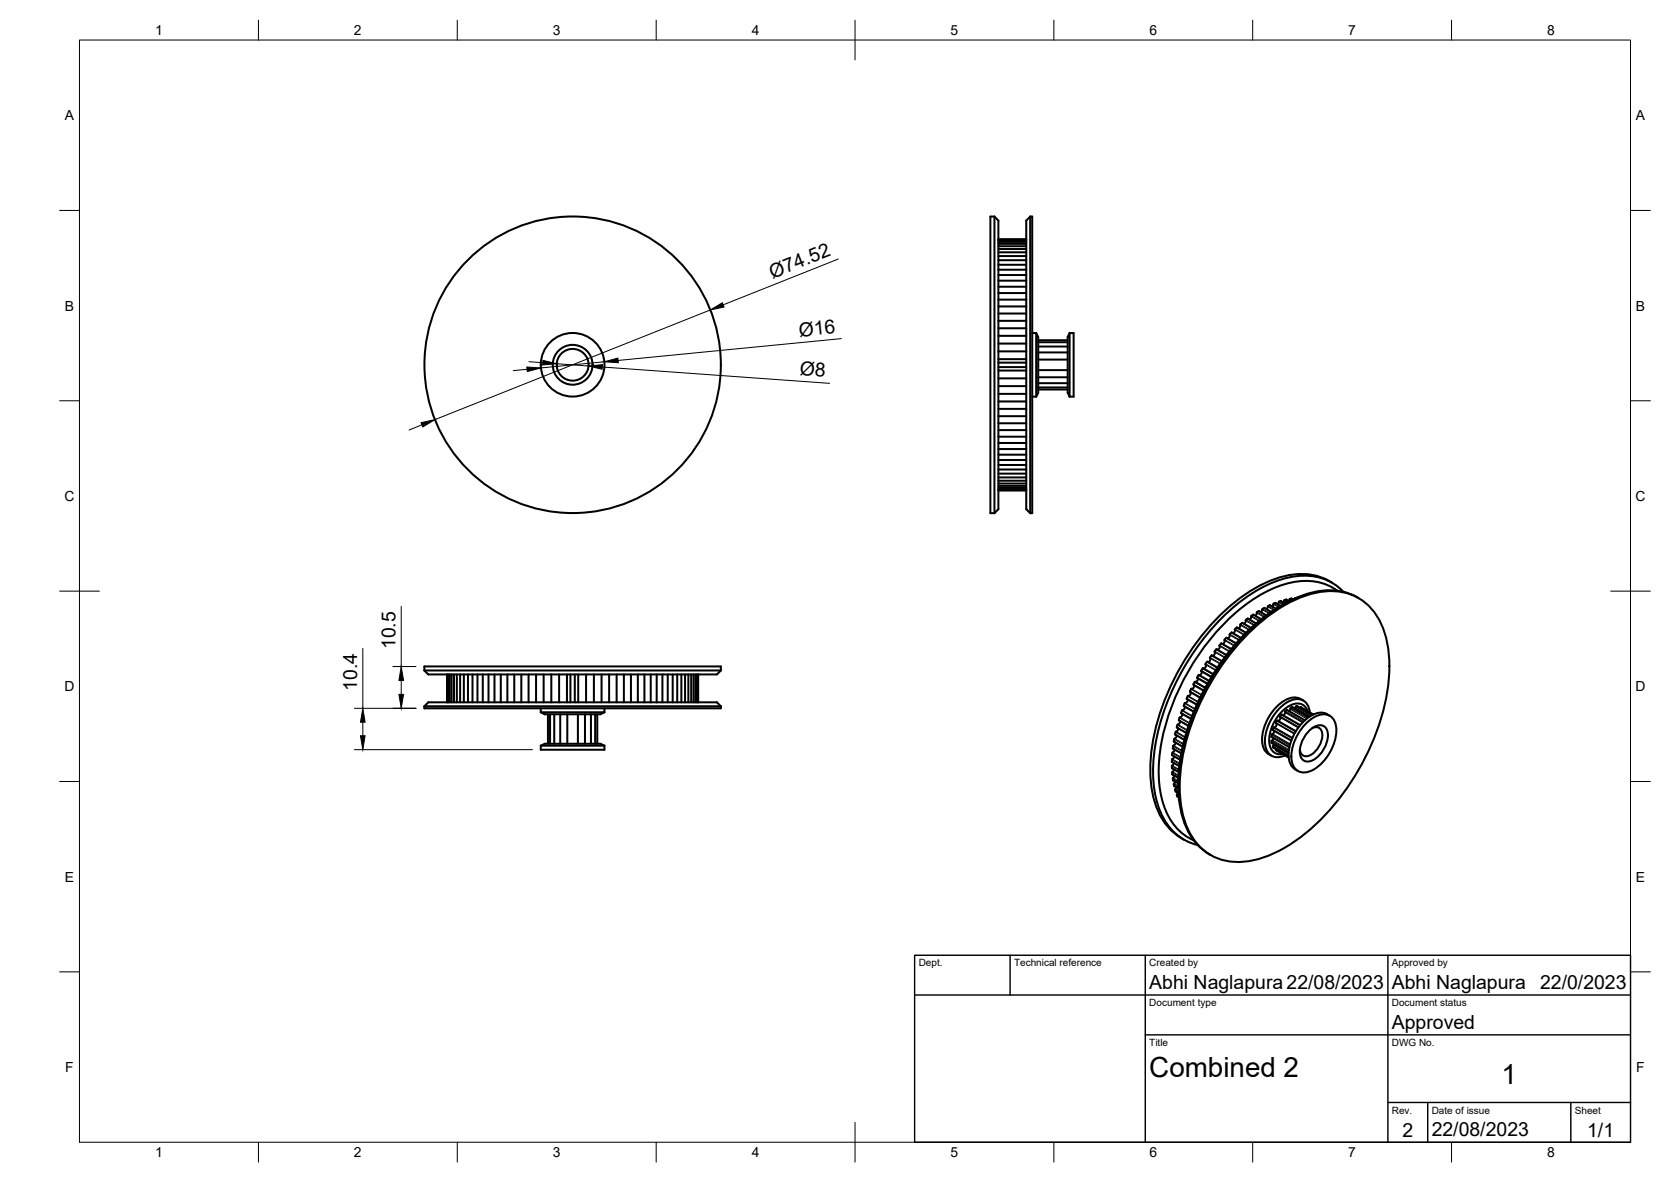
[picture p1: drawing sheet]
<svg xmlns="http://www.w3.org/2000/svg" width="420mm" height="297mm" viewBox="0 0 420 297" stroke-linecap="round" stroke-linejoin="round" font-family="sans-serif">
<!-- layer: Visible -->
<g fill="none" stroke="#000" stroke-width=".51">
<path d="M250 54.4h-1v74.6h1M250 54.4l1 1v72.6l-1 1M250 54.4v74.6M259 54.4l-1 1v72.6l1 1M259 54.4h.5v74.6h-.5M259 54.4v74.6M251 60.1h7M251 60.2h7M251 60.5h7M251 60.8h7M251 61.3h7M251 61.9h7"/>
<path d="M251 62.6h7M251 63.4h7M251 64.4h7M251 65.4h7M251 66.5h7M251 67.8h7M251 69.1h7M251 70.5h7M251 72.1h7M251 73.6h7M251 75.3h7M251 77h7"/>
<path d="M251 78.8h7M251 88.3h7M251 93.1h7M251 92.3h7M251 99h7M251 91.1h7M251 90.3h7M251 80.6h7M251 86.3h7M251 97h7M251 82.5h7M251 84.4h7"/>
<path d="M251 95.1h7M259.5 83.7h1M259.5 99.7h1M260.5 83.7l.5 1v14l-.5 1M260.5 83.7v16M261 97.9h7.5M261 97.4h7.5M261 96.3h7.5M261 94.8h7.5M261 93h7.5M261 90.4h7.5M261 88.6h7.5"/>
<path d="M261 87.1h7.5M261 86h7.5M261 85.5h7.5M268.9 83.7h1.1v16h-1.1M268.9 83.7l-.4 1v14l.4 1M268.9 83.7v16M251 100.9h7M251 102.8h7M251 111.3h7M251 112.8h7M251 109.7h7M251 108.1h7"/>
<path d="M251 106.4h7M251 116.8h7M251 114.3h7M251 118h7M251 115.6h7M251 104.6h7M251 120h7M251 119h7M251 123.2h7M251 123.3h7M251 122.9h7M251 120.8h7"/>
<path d="M251 122.1h7M251 121.5h7M251 122.6h7M310.9 157.7l-.4 .5a.8 .8 0 0 1-.4 .9M311 157.7l2.3 1.3M311 157.7h-.1M314 159.1a36.7 36.7 0 0 1 16.9-10.2 13.9 13.9 0 0 1 17.2 10 37.9 37.9 0 0 1-1 22.1 59.6 59.6 0 0 1-22.2 30.9 24 24 0 0 1-15.2 4.6 13.8 13.8 0 0 1-11.8-10.3 37.9 37.9 0 0 1 1-22.1 62.8 62.8 0 0 1 15.1-25zM314.6 157.8l-2.2-1.3-.5 .4-.1 .7-.4 .3M314.6 154.9l-.4 .8M314.7 154.7l.5-.2 1.9 1.1M314.7 154.7l-.1 .2M315.8 156.7l-2.1-1.3-.4 .4-.2 .6-.3 .4"/>
<path d="M317.9 152.8l-.5 .2-.3 .8M317.9 152.8l1.7 1M318 152.8h-.1M318.4 154.6l-1.9-1-.5 .3-.4 .8M319.3 152.1a.76 .76 0 0 0-.7 .8l-.1 .2M319.3 152.1l1.5 .9M319.4 152.1h-.1M322 152.3l-1.3-.8a.68 .68 0 0 0-.7 .7l-.1 .2M322.5 152a53.9 53.9 0 0 0-21.5 24.9 48.9 48.9 0 0 0-4.7 20.7M322.9 150.9l.6-.2 .6 .4M322.9 150.9l-.2 .5M323.1 151.6l-1-.6a.61 .61 0 0 0-.7 .7l-.1 .1"/>
<path d="M325.1 150.6l-.3-.2a.57 .57 0 0 0-.7 .6M325.8 150.3l-.2 .1M334.2 146l.7 .4M334.2 146a15.9 15.9 0 0 0-13.2-.7 43 43 0 0 0-19.6 15.4 56.9 56.9 0 0 0-12.2 32.8 22.1 22.1 0 0 0 4.1 13.9l2.3 2.3 1.4 .9M336.2 148.4a14.9 14.9 0 0 0-13.9-1.4 42.7 42.7 0 0 0-19.6 15.6 56.4 56.4 0 0 0-11.3 30 21.8 21.8 0 0 0 4.3 15.3 12.4 12.4 0 0 0 4.4 3.3M337.8 148.7a13.9 13.9 0 0 0-13.5-3.6 37.9 37.9 0 0 0-19.3 12.6 59.5 59.5 0 0 0-15 34 23.4 23.4 0 0 0 4.1 16.2 12.7 12.7 0 0 0 7 4.5M341.6 150.3a15.3 15.3 0 0 0-13.5-.9 43 43 0 0 0-19.6 15.4 56.9 56.9 0 0 0-12.2 32.8 22.1 22.1 0 0 0 4.1 13.9 14.2 14.2 0 0 0 4 3.4M106.7 168.5v-1h74.6v1M106.7 177.5l1-1h72.6l1 1M106.7 168.5l1 1h72.6l1-1M106.7 177.5v.5h74.6v-.5M106.7 177.5h74.6"/>
<path d="M106.7 168.5h74.6M112.4 169.5v7M112.5 169.5v7M112.7 169.5v7M113.1 169.5v7M113.6 169.5v7M114.2 169.5v7M114.9 169.5v7M115.7 169.5v7M116.6 169.5v7M117.7 169.5v7M118.8 169.5v7"/>
<path d="M120.1 169.5v7M121.4 169.5v7M122.8 169.5v7M124.3 169.5v7M125.9 169.5v7M127.6 169.5v7M129.3 169.5v7M131.1 169.5v7M132.9 169.5v7M134.8 169.5v7M136 179l1 .5h14l1-.5M136 179h16"/>
<path d="M136 178v1M136.7 169.5v7M137.8 179.5v7.4M138.3 179.5v7.4M138.6 169.5v7M139.4 179.5v7.4M140.6 169.5v7M140.9 179.5v7.4M142.6 169.5v7M142.6 179.5v7.4M143.4 169.5v7M144.5 169.5v7"/>
<path d="M145.3 179.5v7.4M145.4 169.5v7M147.1 179.5v7.4M147.4 169.5v7M148.6 179.5v7.4M149.3 169.5v7M149.6 179.5v7.4M150.2 179.5v7.4M151.3 169.5v7M152 178v1M153.2 169.5v7M155 169.5v7"/>
<path d="M156.9 169.5v7M158.6 169.5v7M160.4 169.5v7M162 169.5v7M163.6 169.5v7M165.1 169.5v7M166.6 169.5v7M167.9 169.5v7M169.1 169.5v7M170.3 169.5v7M171.3 169.5v7M172.3 169.5v7"/>
<path d="M173.1 169.5v7M173.8 169.5v7M174.4 169.5v7M174.9 169.5v7M175.2 169.5v7M175.5 169.5v7M175.6 169.5v7M297 179.1l2.4 1.5M297.3 179.4a.87 .87 0 0 1-.7 .9l-.2 .7 2.4 1.4M297.6 177.3l2.5 1.6M297.9 177.6a1.05 1.05 0 0 1-.7 1l-.2 .5M298.6 175.7a.97 .97 0 0 1-.7 1.1l-.2 .5"/>
<path d="M299.4 173.9a.88 .88 0 0 1-.8 1.1l-.2 .6 2.5 1.5M300.2 172.1a.86 .86 0 0 1-.7 1.1l-.3 .7 2.5 1.4M300.5 171.4l2.5 1.4M301.1 170.4a.78 .78 0 0 1-.7 1l-.3 .7 2.5 1.5M301.3 169.7l.2-.1 2.5 1.5M301.3 169.7l-.3 .7 2.6 1.4M302 168.7l2.6 1.4M302.1 168.7v.6l-.6 .3M302.5 167.9l2.5 1.5M302.5 167.9l-.4 .8M304.7 164.7l2.5 1.4M304.7 164.7l-.1 .1a.68 .68 0 0 0-.3 1l-.2 .4-.4 .2"/>
<path d="M305.4 163.8v.6l-.5 .4M305.9 163.2l2.5 1.4M305.9 163.1l-.5 .7M306.1 167.8l-2.5-1.5-.1 .1a.69 .69 0 0 0-.3 1l-.2 .4-.4 .2M306.6 162.3v.6l-.5 .4M306.7 162.1l-.1 .2M306.7 162.1l.5-.4 2.4 1.4M308.3 160.3a1 1 0 0 0-.5 1.2l-.4 .3M308.4 160.3l2.4 1.4M308.4 160.3h-.1M312 160.3l-2.3-1.4-.5 .6a.81 .81 0 0 1-.5 1M323.1 179.1v-.4l.5-.3 4.5 2.6"/>
<path d="M323.1 179.1l-.5 .6M324.9 177.7h.1M324.9 177.7l-.4 .2-.4 .8M325 177.7l4.2 2.4M325.8 177.6l.4-.1 3.8 2.2M325.8 177.6l-.2 .4M326.9 177.9l.2-.2 3.1 1.9M327.7 176.1a4.5 4.5 0 0 0-5.9 .8 12.1 12.1 0 0 0-4.3 10.2 3.5 3.5 0 0 0 2.2 2.8M328.8 178.7a2.85 2.85 0 0 0-4.5-1.4 10.5 10.5 0 0 0-5.1 9.8 2.7 2.7 0 0 0 3.4 2.4M329.3 179a3.3 3.3 0 0 0-4.9-2.9 11.8 11.8 0 0 0-6.1 11.8 3.2 3.2 0 0 0 4.8 1.9M333.6 179.5l.7 .4M333.7 179.4a4.6 4.6 0 0 0-5.2 1.3 12.1 12.1 0 0 0-4.4 10.3 3.6 3.6 0 0 0 2.2 2.7"/>
<path d="M136 187.4v1h16v-1M136 187.4l1-.5h14l1 .5M136 187.4h16M294.8 189.2v.6l1.9 1.2M294.8 193.9v.7l1.5 .9M294.9 189l-.1 .2M295.1 187.3l-.2 .8 2.1 1.2M295.1 197.1l.1 .4M295.2 191.7l-.6 .8 .1 .5 1.7 1M295.2 197.5l1.1 .6M295.2 193.4l-.4 .5M295.2 185.8v.6l2.1 1.2"/>
<path d="M295.2 190.1l-.5 .8v.5l1.8 1.1M295.3 194.9v.2a.66 .66 0 0 0-.3 1l1.3 .8M295.4 185.6l-.2 .2M295.4 188.4l-.5 .7M295.5 184.5l2.3 1.4M295.5 198.5l.1 .4M295.6 196.4l-.5 .7M295.6 186.6l-.2 .5-.3 .3M295.6 198.8l.7 .5M295.7 183.8l-.2 .7M295.8 197.9l-.3 .6M295.9 184.8l-.2 .5-.3 .3"/>
<path d="M295.9 182.8l2.4 1.4M296 199.6v.5l.4 .3M296.2 199.2l-.2 .4M296.3 183l-.2 .5-.4 .4M296.7 181.2a.91 .91 0 0 1-.7 1l-.1 .6M319.7 185.1l4.5 2.7M319.7 186.7l4.3 2.5M319.7 184.7v.4M319.9 184.5l-.2 .2M320.1 183.3l4.6 2.8M320.1 187.4l.1 .5M320.2 185.5l-.5 .7v.4"/>
<path d="M320.2 187.9h.1M320.2 187.9l3.8 2.2M320.3 187l-.2 .4M320.4 183.6l-.2 .6-.3 .3M320.5 182.8h-.2l-.2 .5M320.9 188.3l-.1 .1 .2 .2M320.9 188.6l3.1 1.8M321.1 181.2a.45 .45 0 0 0-.3 .3 .45 .45 0 0 0 .2 .5l-.2 .5-.3 .3M321.2 181.1l4.6 2.7M321.2 181.1l-.1 .1M321.9 180.3v-.3l.4-.4 4.6 2.6M321.9 180.3a.64 .64 0 0 1-.7 .8"/>
<path d="M328.7 181.5a5.2 5.2 0 0 1 5.7-1.6 4.5 4.5 0 0 1 1.6 4.7 12.3 12.3 0 0 1-6.6 9.2 3.2 3.2 0 0 1-4.6-2.7 12.1 12.1 0 0 1 3.9-9.6zM329.1 183.7a3.3 3.3 0 0 1 3.8-1.2 3.3 3.3 0 0 1 .8 3.8 6.9 6.9 0 0 1-4.7 5.1 2.1 2.1 0 0 1-2.2-2.5l.5-2.4 .8-1.5zM330 182.9a1.71 1.71 0 0 1 1.9 .2 1.71 1.71 0 0 1 .6 1.8 5.7 5.7 0 0 1-3.9 5.1 1.56 1.56 0 0 1-1.8-1.6M296.5 200.8v.4M297 210.6l.7 .4"/>
<circle cx="144" cy="91.7" r="4"/>
<circle cx="144" cy="91.7" r="8"/>
<circle cx="144" cy="91.7" r="37.3"/>
<circle cx="144" cy="91.7" r="5"/>
</g>
<!-- layer: Visible Narrow -->
<g fill="none" stroke="#000" stroke-width=".25">
<path d="M309.2 159.6l2.3 1.3M309.2 159.4l2.4 1.3M309.6 159l2.4 1.4M310.5 158.3l2.2 1.3M310.6 158.1l2.3 1.3M310.9 157.7l2.3 1.4M311.8 157.1l2.2 1.2M311.9 156.9l2.3 1.3M312.3 156.6l2.2 1.2M313.2 156l2.1 1.2M313.3 155.8l2.1 1.2M313.7 155.5l2.1 1.2"/>
<path d="M314.6 154.9l1.9 1.2M314.7 154.8l2 1.1M315.1 154.5l2 1.1M316 154l1.8 1.1M316.1 153.8l1.9 1.1M316.5 153.6l1.8 1.1M317.4 153.2l1.6 1M317.5 153l1.7 1M317.9 152.8l1.7 1M318.8 152.5l1.5 .8M318.9 152.3l1.6 .9M319.3 152.1l1.5 .9"/>
<path d="M320.1 151.9l1.3 .7M320.3 151.7l1.3 .8M320.7 151.5l1.3 .8M321.5 151.3l1.1 .6M321.6 151.2l1.2 .6M322.1 151.1l1 .5M322.9 150.9l.7 .5M323 150.8l.8 .4M323.4 150.7l.7 .4M324.2 150.7l.4 .2M324.4 150.5l.4 .3M324.7 150.4l.4 .2"/>
<path d="M325.7 150.3v.1M297 179.1l2.5 1.5M297.2 178.6l2.5 1.4M297.3 178.5l2.4 1.4M297.6 177.3l2.6 1.5M297.9 176.8l2.5 1.5M298 176.7l2.5 1.4M298.4 175.5l2.5 1.5M298.6 175l2.6 1.5M298.8 174.9l2.5 1.4M299.2 173.7l2.6 1.5M299.4 173.2l2.6 1.5"/>
<path d="M299.6 173.1l2.5 1.4M300.1 171.9l2.6 1.5M300.4 171.4l2.6 1.5M301 170.2l2.6 1.5M301.3 169.7l2.6 1.5M302 168.5l2.7 1.5M302.4 168l2.5 1.5M303.1 167l2.5 1.5M303.1 166.8l2.6 1.5M303.4 166.4l2.6 1.5M304.2 165.4l2.5 1.4M304.2 165.2l2.6 1.5"/>
<path d="M304.6 164.8l2.5 1.4M305.4 163.9l2.5 1.4M305.4 163.6l2.6 1.5M305.8 163.2l2.5 1.5M306.6 162.4l2.4 1.4M306.7 162.2l2.5 1.4M307 161.7l2.5 1.5M307.9 160.9l2.3 1.4M307.9 160.7l2.5 1.4M308.3 160.3l2.4 1.4M321.9 180l4.7 2.7M322.2 179.6l4.7 2.7"/>
<path d="M323.1 178.9l4.5 2.6M323.1 179.1l4.4 2.5M323.2 178.7l4.6 2.6M323.5 178.4l4.6 2.6M324.4 178.2l4.1 2.4M324.5 178l4.3 2.5M324.6 177.8l4.3 2.5M324.9 177.7l4.3 2.5M325.7 177.9l3.7 2.1M325.8 177.6l3.8 2.3M325.9 177.5l3.9 2.3M326.2 177.5l3.8 2.2"/>
<path d="M326.9 177.8l3.2 1.8M327.1 177.7l3.1 1.9M294.6 192.6l1.8 1M294.6 191.4l1.9 1.1M294.7 193l1.7 1M294.7 190.9l1.9 1.1M294.7 189.7l2 1.2M294.7 194.1l1.6 1M294.7 192.4l1.7 .9M294.8 189.3l2 1.1M294.8 190.7l1.8 1.1M294.8 194.6l1.5 .9"/>
<path d="M294.8 193.9l1.5 .9M294.9 189.1l1.9 1.1M294.9 188l2.1 1.3M294.9 195.7l1.4 .8M294.9 187.5l2.2 1.3M294.9 196.1l1.4 .7M295 195.5l1.3 .7M295.1 187.4l2.1 1.2M295.1 197.1l1.2 .7M295.1 186.3l2.3 1.3M295.2 197.5l1.1 .6M295.2 185.8l2.3 1.3"/>
<path d="M295.2 196.9l1.1 .6M295.4 185.6l2.1 1.3M295.5 198.5l.8 .5M295.5 184.5l2.3 1.4M295.6 198.3l.7 .4M295.6 198.9l.7 .4M295.6 184l2.3 1.4M295.7 183.8l2.3 1.4M295.9 199.8l.5 .3M295.9 182.7l2.4 1.4M296 199.6l.4 .2M296 182.2l2.4 1.4"/>
<path d="M296.2 182.1l2.3 1.3M296.4 180.9l2.5 1.4M296.6 180.4l2.4 1.4M296.7 180.3l2.4 1.3M319.7 186.3l4.3 2.5M319.7 185.1l4.5 2.6M319.7 186.7l4.3 2.4M319.7 184.7l4.6 2.6M319.8 186.1l4.3 2.5M319.8 184.5l4.6 2.6M319.9 186l4.2 2.4M320 184.4l4.4 2.6"/>
<path d="M320 187.6l4 2.3M320 183.4l4.7 2.6M320.1 187.5l3.9 2.2M320.2 187.9l3.8 2.2M320.2 182.9l4.7 2.7M320.3 187.2l3.7 2.2M320.3 182.8l4.7 2.6M320.5 182.8l4.5 2.5M320.8 188.5l3.2 1.9M320.8 188.3l3.2 1.9M320.8 181.7l4.6 2.8M320.8 181.6l4.7 2.7"/>
<path d="M321.1 181.2l4.7 2.7M321.4 181.2l4.4 2.5M321.9 180.2l4.6 2.6M321.9 180.3l4.5 2.6M296 200.1l.4 .2M296.4 201h.1"/>
</g>
<!-- layer: BORDER -->
<g fill="none" stroke="#000" stroke-width=".25">
<path d="M20 10.1h390v276.9h-390zM65 5.1v5M115 5.1v5M165 5.1v5M215 5.1v10M265 5.1v5M315 5.1v5M365 5.1v5M15 52.9h5M410 52.9h5M15 100.7h5M410 100.7h5"/>
<path d="M15 148.6h10M405 148.6h10M15 196.4h5M410 196.4h5M15 244.2h5M410 244.2h5M65 287v5M115 287v5M165 287v5M215 282.1v9.9M265 287v5M315 287v5"/>
<path d="M365 287v5"/>
</g>
<!-- layer: TITLEBLOCK -->
<path d="M230 240.1h180v46.9h-180zM230 250h180M254 240.1v9.9M288 240.1v46.9M349 240.1v46.9M288 260.1h122M349 277.1h61M359 277.1v9.9M395 277.1v9.9" fill="none" stroke="#000" stroke-width=".36"/>
<!-- layer: FD_Dimensions -->
<g fill="none" stroke="#000" stroke-width=".25">
<path d="M178.6 77.9l-69.3 27.6M210.8 65.1l-29 11.5M132.5 92.8l-3.4 .3M133 90.9l3.5 .3M140 91.4l8 .6M151.4 92.2l57.2 4.1M151.9 90.9l-15.9 1.6M211.5 85.1l-56.1 5.5M106.1 106.8l-3.3 1.3M100.9 152.4v15.1M89.1 178h15.5M91.2 162.9v15.1"/>
<path d="M98.8 167.5h5.8M100.9 171v3.5M89.1 188.4h44.8M91.2 181.5v3.4"/>
</g>
<path d="M178.6 77.9l3-1.8 .5 1.1zM132.5 92.2l3.5 .3-3.4 .9zM136.5 90.6l3.5 .8-3.6 .3zM148 92l3.5-.4-.1 1.2zM151.9 90.9l3.5-.9 .1 1.2zM105.9 106.2l3.4-.7-3 1.8zM100.3 174.5h1.2l-.6 3.5zM100.9 167.5l.6 3.5h-1.2zM90.6 184.9h1.2l-.6 3.5zM91.2 178l.6 3.5h-1.2z" fill="#000" stroke="#000" stroke-width=".25"/>
<g font-size="7">
<text x="289" y="270.6">Combined 2</text>
<text x="377.5" y="272.3">1</text>
</g>
<g font-size="4.9">
<text x="194.2" y="70" transform="rotate(-22 194.2 70)">Ø74.52</text>
<text x="201" y="84.6" transform="rotate(-6 201 84.6)">Ø16</text>
<text x="201" y="94.2" transform="rotate(4 201 94.2)">Ø8</text>
<text x="99.4" y="163.1" transform="rotate(-90 99.4 163.1)">10.5</text>
<text x="89.8" y="173.6" transform="rotate(-90 89.8 173.6)">10.4</text>
<text x="289" y="248.5">Abhi Naglapura22/08/2023</text>
<text x="350" y="248.5">Abhi Naglapura</text>
<text x="387.2" y="248.5">22/0/2023</text>
<text x="350" y="258.6">Approved</text>
<text x="352.6" y="285.7">2</text>
<text x="360" y="285.5">22/08/2023</text>
<text x="399.1" y="285.7">1/1</text>
</g>
<g font-size="3.5">
<text x="39" y="8.8">1</text>
<text x="89" y="8.8">2</text>
<text x="139" y="8.8">3</text>
<text x="189" y="8.8">4</text>
<text x="239" y="8.8">5</text>
<text x="289" y="8.8">6</text>
<text x="339" y="8.8">7</text>
<text x="389" y="8.8">8</text>
<text x="16.3" y="30.2">A</text>
<text x="411.3" y="30.2">A</text>
<text x="16.3" y="78">B</text>
<text x="411.3" y="78">B</text>
<text x="16.2" y="125.9">C</text>
<text x="411.2" y="125.9">C</text>
<text x="16.2" y="173.7">D</text>
<text x="411.2" y="173.7">D</text>
<text x="16.3" y="221.6">E</text>
<text x="411.3" y="221.6">E</text>
<text x="16.4" y="269.4">F</text>
<text x="411.4" y="269.4">F</text>
<text x="39" y="290.8">1</text>
<text x="89" y="290.8">2</text>
<text x="139" y="290.8">3</text>
<text x="189" y="290.8">4</text>
<text x="239" y="290.8">5</text>
<text x="289" y="290.8">6</text>
<text x="339" y="290.8">7</text>
<text x="389" y="290.8">8</text>
</g>
<g font-size="2.5">
<text x="231" y="242.9">Dept.</text>
<text x="255" y="242.9">Technical reference</text>
<text x="289" y="242.9">Created by</text>
<text x="350" y="242.9">Approved by</text>
<text x="289" y="252.8">Document type</text>
<text x="350" y="252.8">Document status</text>
<text x="289" y="262.9">Title</text>
<text x="350" y="262.9">DWG No.</text>
<text x="350" y="279.9">Rev.</text>
<text x="360" y="279.9">Date of issue</text>
<text x="396" y="279.9">Sheet</text>
</g>
</svg>
